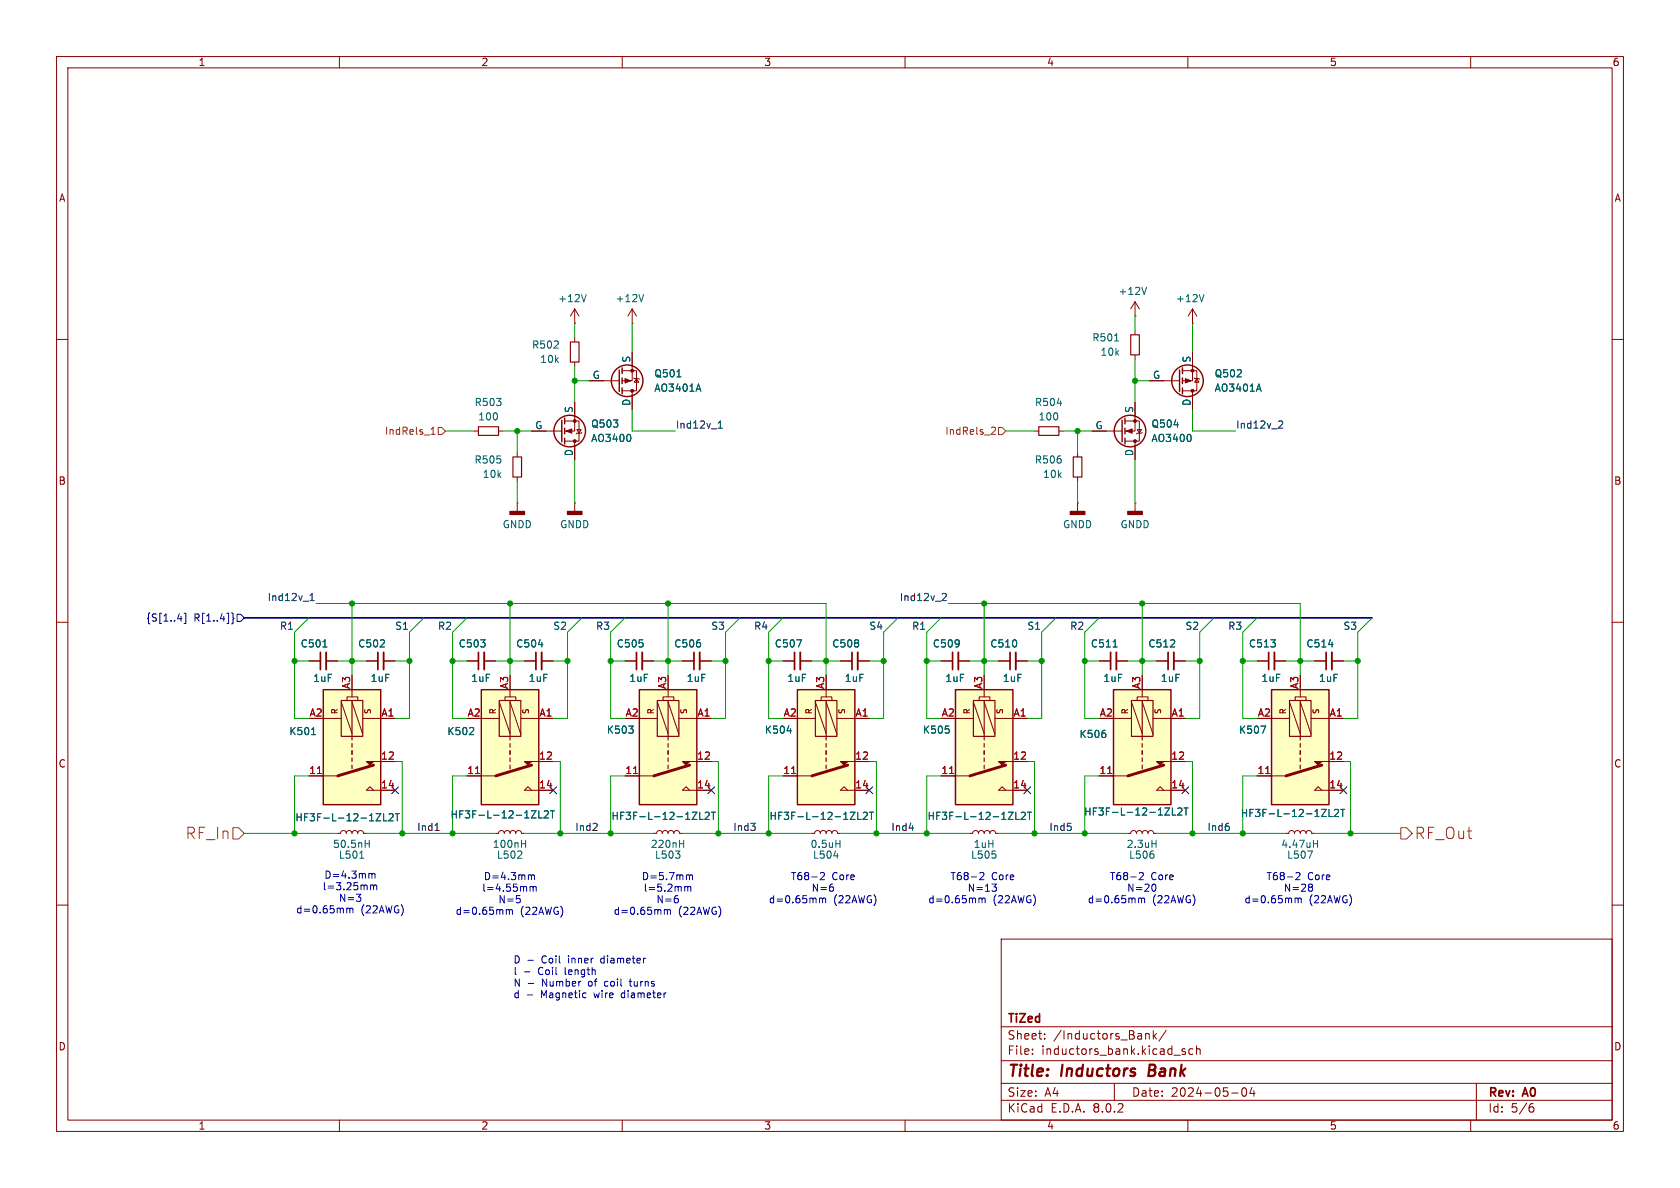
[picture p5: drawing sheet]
<svg xmlns="http://www.w3.org/2000/svg" width="297mm" height="210mm" viewBox="0 0 297 210" stroke-linecap="round" stroke-linejoin="round" font-family="sans-serif">
<g fill="none" stroke="#840000" stroke-width=".18">
<path d="M10 10h277v190h-277zM12 12h273v186h-273zM60 10v2M110 10v2M160 10v2M210 10v2M260 10v2M10 60h2M285 60h2M94 76.2h5.3M99.8 74.4h2.6v3.6h-2.6M101.6 71.1v5.1h-1.8"/>
<path d="M101.6 78v3.3M102 75.9h.7l-.3 .7zM102.9 76.5l-.2 .1h-.7l-.1 .1M182.9 76.2h.7M187.2 76.2h.8M190.5 80v.8M190.5 84.3v.8M10 110h2M148.6 116.8h2M151.6 116.8h2.1M166.4 116.8h2M169.4 116.8h2"/>
<path d="M285 110h2M10 160h2M285 160h2M177 166h108v32h-108zM60 198v2M110 198v2M160 198v2M177 194.5h108M177 191.5h108M177 187.5h108M177 181.5h108M182.5 186.3v.1"/>
<path d="M182.5 185.5v.1M184.7 183.6v.1M184.7 182.8v.1M197 191.5v3M202.6 182.8h.5l.1 .9M203.9 182.2v1.5M204 183.1l.5 .6M204.5 182.7l-.6 .6M206.2 182.1l-1.3 2M209.5 185.5l-.3-.1-.2 .2v.2l.5 .2v.3h-.5M210 198v2M210.9 185.5l-.4-.1-.3 .3v.4l.1 .2h.6"/>
<path d="M211.5 185.5l.2-.1 .4 .1 .1 .9M211.5 184.9v1.5M217.7 193.2h1.2M219.7 192.4l.2-.1a.81 .81 0 0 1 .6 .6 .81 .81 0 0 1-.3 .8l-.2 .1a.81 .81 0 0 1-.3-1.4zM221.3 192.2l-.3 1.1h.9M221.7 192.8v1M260 198v2M261 191.5v6.5M270.6 195.7h.3l.3 .3-.1 .5-.5 .1M271 195.1l-.4 .1"/>
</g>
<path d="M203.3 188.2l-.3 2h.8" fill="none" stroke="#840000" stroke-width=".4"/>
<g fill="none" stroke="#840000" stroke-width=".25">
<path d="M99.3 74.3v3.8M99.8 73.9v1M99.8 75.7v1M99.8 77.5v1"/>
<circle cx="100.7" cy="76.2" r="2.79"/>
</g>
<g fill="#840000" stroke="#840000" stroke-width=".18">
<path d="M100.1 76.2l1-.4v.8z"/>
<circle cx="101.6" cy="74.4" r=".25"/>
<circle cx="101.6" cy="78" r=".25"/>
</g>
<path d="M111.4 76.9l.1 .4-.1 .6M186.9 71.3h.8" fill="none" stroke="#006464" stroke-width=".18"/>
<path d="M183.6 75.4h3.6v1.6h-3.6zM189.7 80.8h1.6v3.5h-1.6z" fill="none" stroke="#840000" stroke-width=".2"/>
<path d="M151.6 115.3v3.1M169.4 115.3v3.1" fill="none" stroke="#840000" stroke-width=".33"/>
<path d="M150.6 115.3v3.1M168.4 115.3v3.1" fill="none" stroke="#840000" stroke-width=".3"/>
<path d="M113 121.9h10.2v20.3h-10.2z" fill="#ffffc2"/>
<path d="M84.6 75.4h3.5v1.6h-3.5zM100.8 60.5h1.6v3.5h-1.6zM90.7 80.8h1.5v3.5h-1.5zM116.2 123.8h3.8v6.4h-3.8zM118.1 123.8v7M118.1 131.4v.7M118.1 132.7v.7M118.1 134v.6M118.1 135.3v.6" fill="none" stroke="#840000" stroke-width=".2"/>
<g fill="none" stroke="#840000" stroke-width=".18">
<path d="M101.6 57.2h.1M101.6 54.6l.8 1.3M101.6 54.6v2.6M101.6 59.7v.8M101.6 54.6l-.8 1.3M111.8 57.2h.1M111.8 54.6v2.6M111.8 54.6l.7 1.3M111.8 54.6l-.8 1.3M83.8 76.2h.8M88.1 76.2h.8M101.6 64v.8"/>
<path d="M104.1 67.3h5.4M110 65.5h2.5v3.6h-2.5M111.8 62.2v5.1h-1.8M111.8 69.1v3.3M112 66.8l.1 .1h.8l.1 .2M112.5 66.9l.4 .7h-.8zM91.4 88.9h.1M91.4 80v.8M91.4 84.3v.8M91.4 88.9v1.5M101.6 88.9h.1M101.6 88.9v1.5"/>
<path d="M138.4 116.8h2.1M141.5 116.8h2M110.5 137.2h4.8M113 127h3.2M116.2 124.1l1.9 5.6M117.2 123.8v-.6h1.9v.6M118.1 121.9v1.3M118.1 124.1l1.9 5.7M120 127h5.7M120.6 134.6h5.1M121.9 139.7l-.6-.6-.7 .6h5.1M143.5 147.3h.5l.2-.3 .3-.2 .4 .2 .1 .3 .2-.3 .3-.2 .4 .2 .1 .3 .2-.3 .4-.2 .3 .2 .2 .3 .1-.3 .4-.2 .3 .2 .2 .3h.5"/>
</g>
<path d="M121.9 135.3l-6.3 1.9" fill="none" stroke="#840000" stroke-width=".51"/>
<g fill="#840000" stroke="#840000" stroke-width=".18">
<path d="M120.6 134.6h1.3l-.6 .7z"/>
<path d="M110.5 66.9l1 .4-1 .4z"/>
<circle cx="111.8" cy="65.5" r=".25"/>
<circle cx="111.8" cy="69.1" r=".25"/>
</g>
<g fill="none" stroke="#840000" stroke-width=".25">
<path d="M109.5 65.4v3.8M110 65v1M110 66.8v1M110 68.6v1M113 121.9h10.2v20.3h-10.2z"/>
<circle cx="110.9" cy="67.3" r="2.79"/>
</g>
<path d="M112 136.7h.7" fill="none" stroke="#a90000" stroke-width=".18"/>
<g fill="none" stroke="#006464" stroke-width=".18">
<path d="M103.6 52.1l-.4 1.2M113.8 52.1l-.4 1.2M119.7 66.6h.7M123.5 67.9l.4 1.3M140.8 113.1h.9l-.6 1.3M111.1 128.3h.8l-.4 .5M111.8 128.9l.1 .2-.1 .5M122.4 143.6h.8l-.8 1.3h.8M123.7 143.6v1.3h.6M124.7 143.7l.4-.1 .3 .3-.8 1h.8M125.8 143.6h.7M126.1 143.6v1.3"/>
<path d="M147.4 151.3h.8M147.8 149.1h.7M148.5 148.5v1.3"/>
</g>
<g fill="#840000" stroke="#840000" stroke-width=".25">
<path d="M90.2 90.4h2.5v.5h-2.5z"/>
<path d="M100.3 90.4h2.6v.5h-2.6z"/>
</g>
<path d="M141.5 115.3v3.1" fill="none" stroke="#840000" stroke-width=".33"/>
<path d="M140.5 115.3v3.1" fill="none" stroke="#840000" stroke-width=".3"/>
<path d="M168.9 121.9h10.2v20.3h-10.2z" fill="#ffffc2"/>
<path d="M172.1 123.8h3.8v6.4h-3.8zM174 123.8v7M174 131.4v.7M174 132.7v.7M174 134v.6M174 135.3v.6" fill="none" stroke="#840000" stroke-width=".2"/>
<g fill="none" stroke="#840000" stroke-width=".18">
<path d="M110.5 116.8h2M113.5 116.8h2.1M120.6 116.8h2.1M123.7 116.8h2M194.3 116.8h2M197.4 116.8h2M166.4 137.2h4.8M168.9 127h3.2M172.1 124.1l1.9 5.6M173.1 123.8v-.6h1.9v.6M174 121.9v1.3M174 124.1l1.9 5.7"/>
<path d="M175.9 127h5.7M176.5 134.6h5.1M177.8 139.7l-.6-.6-.7 .6h5.1M115.6 147.3h.5l.1-.3 .4-.2 .3 .2 .2 .3 .1-.3 .4-.2 .4 .2 .1 .3 .2-.3 .3-.2 .4 .2 .1 .3 .2-.3 .3-.2 .4 .2 .1 .3h.5M171.4 147.3h.6l.1-.3 .4-.2 .3 .2 .2 .3 .1-.3 .4-.2 .3 .2 .2 .3 .1-.3 .4-.2 .4 .2 .1 .3 .2-.3 .3-.2 .4 .2 .1 .3h.5"/>
</g>
<path d="M177.8 135.3l-6.4 1.9" fill="none" stroke="#840000" stroke-width=".51"/>
<path d="M176.5 134.6h1.3l-.6 .7z" fill="#840000" stroke="#840000" stroke-width=".18"/>
<path d="M168.9 121.9h10.2v20.3h-10.2z" fill="none" stroke="#840000" stroke-width=".25"/>
<path d="M167.9 136.7h.7" fill="none" stroke="#a90000" stroke-width=".18"/>
<g fill="none" stroke="#006464" stroke-width=".18">
<path d="M196.8 114.4h.7M167.2 128.3h.6M167.7 128.9l.1 .2-.1 .5M120.1 151v.6M120.1 149.1h.8M120.2 150.4l-.4 .5M120.9 148.5v1.3M176 151v.6M178.2 143.6h.9l-.9 1.3h.9M179.6 143.6v1.3h.6M180.5 143.7l.5-.1 .3 .3-.8 1h.8M181.6 143.6h.8"/>
<path d="M182 143.6v1.3"/>
</g>
<path d="M113.5 115.3v3.1M123.7 115.3v3.1M197.4 115.3v3.1" fill="none" stroke="#840000" stroke-width=".33"/>
<path d="M112.5 115.3v3.1M122.7 115.3v3.1M196.3 115.3v3.1" fill="none" stroke="#840000" stroke-width=".3"/>
<path d="M141 121.9h10.1v20.3h-10.1z" fill="#ffffc2"/>
<path d="M144.1 123.8h3.9v6.4h-3.9zM146 123.8v7M146 131.4v.7M146 132.7v.7M146 134v.6M146 135.3v.6" fill="none" stroke="#840000" stroke-width=".2"/>
<g fill="none" stroke="#840000" stroke-width=".18">
<path d="M64.8 116.8h2M67.8 116.8h2M176.5 116.8h2.1M179.6 116.8h2M138.4 137.2h4.9M141 127h3.1M144.1 124.1l1.9 5.6M145.2 123.8v-.6h1.9v.6M146 121.9v1.3M146 124.1l2 5.7M148 127h5.7M148.6 134.6h5.1"/>
<path d="M149.9 139.7l-.7-.6-.6 .6h5.1"/>
</g>
<path d="M149.9 135.3l-6.4 1.9" fill="none" stroke="#840000" stroke-width=".51"/>
<path d="M148.6 134.6h1.3l-.7 .7z" fill="#840000" stroke="#840000" stroke-width=".18"/>
<path d="M141 121.9h10.1v20.3h-10.1z" fill="none" stroke="#840000" stroke-width=".25"/>
<path d="M139.9 136.7h.8" fill="none" stroke="#a90000" stroke-width=".18"/>
<path d="M139.1 129.2h.8M150.3 143.6h.9l-.9 1.3h.9M151.6 143.6v1.3h.6M152.6 143.7l.5-.1 .2 .3-.8 1h.8M153.7 143.6h.7M154.1 143.6v1.3" fill="none" stroke="#006464" stroke-width=".18"/>
<path d="M67.8 115.3v3.1M179.6 115.3v3.1" fill="none" stroke="#840000" stroke-width=".33"/>
<path d="M66.8 115.3v3.1M178.6 115.3v3.1" fill="none" stroke="#840000" stroke-width=".3"/>
<path d="M57.1 121.9h10.2v20.3h-10.2z" fill="#ffffc2"/>
<path d="M60.3 123.8h3.8v6.4h-3.8zM62.2 123.8v7M62.2 131.4v.7M62.2 132.7v.7M62.2 134v.6M62.2 135.3v.6" fill="none" stroke="#840000" stroke-width=".2"/>
<g fill="none" stroke="#840000" stroke-width=".18">
<path d="M54.6 116.8h2M57.7 116.8h2M92.7 116.8h2M95.8 116.8h2M232.4 116.8h2M235.5 116.8h2M54.6 137.2h4.8M57.1 127h3.2M60.3 124.1l1.9 5.6M61.3 123.8v-.6h1.9v.6M62.2 121.9v1.3M62.2 124.1l1.9 5.7"/>
<path d="M64.1 127h5.7M64.8 134.6h5M66 139.7l-.6-.6-.6 .6h5M59.7 147.3h.5l.1-.3 .4-.2 .4 .2 .1 .3 .2-.3 .3-.2 .4 .2 .1 .3 .2-.3 .3-.2 .4 .2 .1 .3 .2-.3 .4-.2 .3 .2 .2 .3h.5M87.6 147.3h.5l.2-.3 .3-.2 .4 .2 .2 .3 .1-.3 .4-.2 .3 .2 .2 .3 .1-.3 .4-.2 .3 .2 .2 .3 .1-.3 .4-.2 .4 .2 .1 .3h.5"/>
</g>
<path d="M66 135.3l-6.3 1.9" fill="none" stroke="#840000" stroke-width=".51"/>
<path d="M64.8 134.6h1.2l-.6 .7z" fill="#840000" stroke="#840000" stroke-width=".18"/>
<path d="M57.1 121.9h10.2v20.3h-10.2z" fill="none" stroke="#840000" stroke-width=".25"/>
<path d="M56.1 136.7h.7" fill="none" stroke="#a90000" stroke-width=".18"/>
<g fill="none" stroke="#006464" stroke-width=".18">
<path d="M57.1 114.4h.7M95.2 113.9h.8M234.9 113.9h.8M55.1 129.9h.7M63.6 151.7h.7M64.6 149.1h.7M65.3 148.5v1.3M66.5 143.8h.8l-.8 1.3h.8M67.8 143.8v1.3h.6M68.8 144l.5-.2 .2 .4-.8 .9h.8M69.9 143.8h.7M70.2 143.8v1.3"/>
<path d="M91.5 151.7h.8M92.2 149.1h.7M92.3 150.7l-.1 .3M92.9 148.5v1.3"/>
</g>
<path d="M57.7 115.3v3.1M95.8 115.3v3.1M235.5 115.3v3.1" fill="none" stroke="#840000" stroke-width=".33"/>
<path d="M56.6 115.3v3.1M94.7 115.3v3.1M234.4 115.3v3.1" fill="none" stroke="#840000" stroke-width=".3"/>
<path d="M85.1 121.9h10.1v20.3h-10.1z" fill="#ffffc2"/>
<path d="M88.3 123.8h3.8v6.4h-3.8zM90.2 123.8v7M90.2 131.4v.7M90.2 132.7v.7M90.2 134v.6M90.2 135.3v.6" fill="none" stroke="#840000" stroke-width=".2"/>
<g fill="none" stroke="#840000" stroke-width=".18">
<path d="M190.5 88.9h.1M190.5 88.9v1.5M200.7 88.9h.1M200.7 88.9v1.5M82.5 116.8h2.1M85.6 116.8h2M222.2 116.8h2.1M225.3 116.8h2M82.5 137.2h4.9M85.1 127h3.2M88.3 124.1l1.9 5.6M89.3 123.8v-.6h1.9v.6"/>
<path d="M90.2 121.9v1.3M90.2 124.1l1.9 5.7M92.1 127h5.7M92.7 134.6h5.1M94 139.7l-.7-.6-.6 .6h5.1M199.4 147.3h.5l.1-.3 .4-.2 .4 .2 .1 .3 .2-.3 .3-.2 .4 .2 .1 .3 .2-.3 .3-.2 .4 .2 .1 .3 .2-.3 .4-.2 .3 .2 .2 .3h.5M227.3 147.3h.5l.2-.3 .3-.2 .4 .2 .2 .3 .1-.3 .4-.2 .3 .2 .2 .3 .1-.3 .4-.2 .3 .2 .2 .3 .1-.3 .4-.2 .4 .2 .1 .3h.5"/>
</g>
<path d="M94 135.3l-6.4 1.9" fill="none" stroke="#840000" stroke-width=".51"/>
<path d="M92.7 134.6h1.3l-.7 .7z" fill="#840000" stroke="#840000" stroke-width=".18"/>
<path d="M85.1 121.9h10.1v20.3h-10.1z" fill="none" stroke="#840000" stroke-width=".25"/>
<path d="M84.1 136.7h.7" fill="none" stroke="#a90000" stroke-width=".18"/>
<path d="M83.6 128.7l.1 .1v.3l-.7 .8h.7M93.9 143.3h.9l-.9 1.3h.9M95.2 143.3v1.3h.7M96.2 143.4l.5-.1 .2 .4-.7 .9h.7M97.3 143.3h.7M97.7 143.3v1.3M203.7 149.1h.7M204 151v.6M204.4 148.5v1.3M232 150.4l-.5 1.3M232.2 149.1h.7M232.9 148.5v1.3" fill="none" stroke="#006464" stroke-width=".18"/>
<path d="M85.6 115.3v3.1M225.3 115.3v3.1" fill="none" stroke="#840000" stroke-width=".33"/>
<path d="M84.6 115.3v3.1M224.3 115.3v3.1" fill="none" stroke="#840000" stroke-width=".3"/>
<g fill="#840000" stroke="#840000" stroke-width=".25">
<path d="M189.2 90.4h2.6v.5h-2.6z"/>
<path d="M199.4 90.4h2.5v.5h-2.5z"/>
</g>
<path d="M196.8 121.9h10.2v20.3h-10.2z" fill="#ffffc2"/>
<path d="M199.9 59.2h1.5v3.5h-1.5zM200 123.8h3.8v6.4h-3.8zM201.9 123.8v7M201.9 131.4v.7M201.9 132.7v.7M201.9 134v.6M201.9 135.3v.6" fill="none" stroke="#840000" stroke-width=".2"/>
<g fill="none" stroke="#840000" stroke-width=".18">
<path d="M200.7 55.9h.1M200.7 53.3v2.6M200.7 58.4v.8M200.7 53.3l.7 1.3M200.7 53.3l-.8 1.3M210.8 57.2h.1M210.8 54.6v2.6M210.8 54.6l.8 1.3M210.8 54.6l-.7 1.3M193 76.2h5.4M198.9 74.4h2.5v3.6h-2.5M200.7 71.1v5.1h-1.8"/>
<path d="M200.7 62.7v.8M200.7 78v3.3M201 75.9h.8l-.4 .7zM201.9 76.5l-.1 .1h-.8l-.1 .1M203.2 67.3h5.3M209 65.5h2.6v3.6h-2.6M210.8 62.2v5.1h-1.8M210.8 69.1v3.3M211.1 66.8l.1 .1h.8l.1 .2M211.6 66.9l.4 .7h-.8zM204.5 116.8h2M207.5 116.8h2"/>
<path d="M194.3 137.2h4.8M196.8 127h3.2M200 124.1l1.9 5.6M201 123.8v-.6h1.9v.6M201.9 121.9v1.3M201.9 124.1l1.9 5.7M203.8 127h5.7M204.5 134.6h5M205.7 139.7l-.6-.6-.6 .6h5"/>
</g>
<path d="M205.7 135.3l-6.3 1.9" fill="none" stroke="#840000" stroke-width=".51"/>
<g fill="#840000" stroke="#840000" stroke-width=".18">
<path d="M204.5 134.6h1.2l-.6 .7z"/>
<path d="M199.1 76.2l1.1-.4v.8z"/>
<path d="M209.5 66.9l1.1 .4-1.1 .4z"/>
<circle cx="200.7" cy="74.4" r=".25"/>
<circle cx="200.7" cy="78" r=".25"/>
<circle cx="210.8" cy="65.5" r=".25"/>
<circle cx="210.8" cy="69.1" r=".25"/>
</g>
<g fill="none" stroke="#840000" stroke-width=".25">
<path d="M198.4 74.3v3.8M198.9 73.9v1M198.9 75.7v1M198.9 77.5v1M208.5 65.4v3.8M209 65v1M209 66.8v1M209 68.6v1M196.8 121.9h10.2v20.3h-10.2z"/>
<circle cx="199.8" cy="76.2" r="2.79"/>
<circle cx="209.9" cy="67.3" r="2.79"/>
</g>
<path d="M195.8 136.7h.7" fill="none" stroke="#a90000" stroke-width=".18"/>
<path d="M202.7 50.8l-.4 1.3M212.9 52.1l-.5 1.2M197 60.3h.8M210.5 76.9l.1 .4-.1 .6M222.5 67.9l.5 1.3M195.4 129.6l.1 .2-.1 .5M205.9 142.8h.9l-.9 1.3h.9M207.3 142.8v1.3h.6M208.2 142.9l.5-.1 .3 .4-.8 .9h.8M209.3 142.8h.7M209.7 142.8v1.3" fill="none" stroke="#006464" stroke-width=".18"/>
<path d="M207.5 115.3v3.1" fill="none" stroke="#840000" stroke-width=".33"/>
<path d="M206.5 115.3v3.1" fill="none" stroke="#840000" stroke-width=".3"/>
<path d="M224.8 121.9h10.1v20.3h-10.1z" fill="#ffffc2"/>
<path d="M228 123.8h3.8v6.4h-3.8zM229.9 123.8v7M229.9 131.4v.7M229.9 132.7v.7M229.9 134v.6M229.9 135.3v.6" fill="none" stroke="#840000" stroke-width=".2"/>
<g fill="none" stroke="#840000" stroke-width=".18">
<path d="M94 76.2h2.5M101.6 71.1v2.6M101.6 78.7v2.6M104.1 67.3h2.6M111.8 62.2v2.6M111.8 69.9v2.5M193 76.2h2.6M200.7 71.1v2.6M200.7 78.7v2.6M203.2 67.3h2.5M210.8 62.2v2.6M210.8 69.9v2.5"/>
<path d="M54.6 116.8h2M57.7 116.8h2M64.8 116.8h2M67.8 116.8h2M82.5 116.8h2.1M85.6 116.8h2M92.7 116.8h2M95.8 116.8h2M110.5 116.8h2M113.5 116.8h2.1M120.6 116.8h2.1M123.7 116.8h2"/>
<path d="M138.4 116.8h2.1M141.5 116.8h2M148.6 116.8h2M151.6 116.8h2.1M166.4 116.8h2M169.4 116.8h2M176.5 116.8h2.1M179.6 116.8h2M194.3 116.8h2M197.4 116.8h2M204.5 116.8h2M207.5 116.8h2"/>
<path d="M222.2 116.8h2.1M225.3 116.8h2M232.4 116.8h2M235.5 116.8h2M54.6 137.2h2.5M67.3 127h2.5M67.3 134.6h2.5M67.3 139.7h2.5M82.5 137.2h2.6M95.2 127h2.6M95.2 134.6h2.6M95.2 139.7h2.6"/>
<path d="M110.5 137.2h2.5M123.2 127h2.5M123.2 134.6h2.5M123.2 139.7h2.5M138.4 137.2h2.6M151.1 127h2.6M151.1 134.6h2.6M151.1 139.7h2.6M166.4 137.2h2.5M179.1 127h2.5M179.1 134.6h2.5M179.1 139.7h2.5"/>
<path d="M194.3 137.2h2.5M207 127h2.5M207 134.6h2.5M207 139.7h2.5M222.2 137.2h4.9M224.8 127h3.2M228 124.1l1.9 5.6M229 123.8v-.6h1.9v.6M229.9 121.9v1.3M229.9 124.1l1.9 5.7M231.8 127h5.7M232.4 134.6h5.1"/>
<path d="M233.7 139.7l-.7-.6-.6 .6h5.1"/>
</g>
<path d="M233.7 135.3l-6.4 1.9" fill="none" stroke="#840000" stroke-width=".51"/>
<path d="M232.4 134.6h1.3l-.7 .7z" fill="#840000" stroke="#840000" stroke-width=".18"/>
<path d="M224.8 121.9h10.1v20.3h-10.1z" fill="none" stroke="#840000" stroke-width=".25"/>
<path d="M56.1 136.7h.7M84.1 136.7h.7M112 136.7h.7M139.9 136.7h.8M167.9 136.7h.7M195.8 136.7h.7M223.8 136.7h.7" fill="none" stroke="#a90000" stroke-width=".18"/>
<g fill="none" stroke="#006464" stroke-width=".18">
<path d="M111.4 76.9l.1 .4-.1 .6M119.7 66.6h.7M123.5 67.9l.4 1.3M210.5 76.9l.1 .4-.1 .6M222.5 67.9l.5 1.3M57.1 114.4h.7M95.2 113.9h.8M140.8 113.1h.9l-.6 1.3M196.8 114.4h.7M234.9 113.9h.8M55.1 129.9h.7M83.6 128.7l.1 .1v.3l-.7 .8h.7"/>
<path d="M111.1 128.3h.8l-.4 .5M111.8 128.9l.1 .2-.1 .5M139.1 129.2h.8M167.2 128.3h.6M167.7 128.9l.1 .2-.1 .5M195.4 129.6l.1 .2-.1 .5M222.9 128.3h.9l-.6 1.3M66.5 143.8h.8l-.8 1.3h.8M67.8 143.8v1.3h.6M68.8 144l.5-.2 .2 .4-.8 .9h.8M69.9 143.8h.7M70.2 143.8v1.3"/>
<path d="M93.9 143.3h.9l-.9 1.3h.9M95.2 143.3v1.3h.7M96.2 143.4l.5-.1 .2 .4-.7 .9h.7M97.3 143.3h.7M97.7 143.3v1.3M122.4 143.6h.8l-.8 1.3h.8M123.7 143.6v1.3h.6M124.7 143.7l.4-.1 .3 .3-.8 1h.8M125.8 143.6h.7M126.1 143.6v1.3M150.3 143.6h.9l-.9 1.3h.9M151.6 143.6v1.3h.6"/>
<path d="M152.6 143.7l.5-.1 .2 .3-.8 1h.8M153.7 143.6h.7M154.1 143.6v1.3M178.2 143.6h.9l-.9 1.3h.9M179.6 143.6v1.3h.6M180.5 143.7l.5-.1 .3 .3-.8 1h.8M181.6 143.6h.8M182 143.6v1.3M205.9 142.8h.9l-.9 1.3h.9M207.3 142.8v1.3h.6M208.2 142.9l.5-.1 .3 .4-.8 .9h.8M209.3 142.8h.7"/>
<path d="M209.7 142.8v1.3M233.6 143.1h.9l-.9 1.2h.9M234.9 143.1v1.2h.7M235.9 143.2l.5-.1 .2 .3-.7 .9h.7M237 143.1h.7M237.4 143.1v1.2"/>
</g>
<path d="M76.2 76.8h.7M76.2 75.9l.4-.4v1.3M77.5 75.6h.6l.6 .6-.6 .6h-.6zM175.5 75.5l.4 .1 .1 .3-.8 .9h.8M176.5 75.6h.7l.6 .6-.6 .6h-.7zM41.2 146.3h1l1 1-1 1h-1zM247.6 146.3h1.1l1 1-1 1h-1.1z" fill="none" stroke="#725600" stroke-width=".18"/>
<g fill="none" stroke="#000084" stroke-width=".18">
<path d="M31.4 109.4h.8M32 109v.8M32.5 108.4h.4v1.8h-.4M41 108.3l.2 .2v.6l.2 .2-.2 .2v.6l-.2 .2M41.9 108.6h.6l.7 .6-.7 .7h-.6zM69.2 139.1l1.3 1.2M70.5 139.1l-1.3 1.2M97.2 139.1l1.2 1.2M98.4 139.1l-1.2 1.2M125.1 139.1l1.2 1.2M126.3 139.1l-1.2 1.2M153.1 139.1l1.2 1.2"/>
<path d="M154.3 139.1l-1.2 1.2M181 139.1l1.2 1.2M182.2 139.1l-1.2 1.2M208.9 139.1l1.3 1.2M210.2 139.1l-1.3 1.2M236.9 139.1l1.2 1.2M238.1 139.1l-1.2 1.2"/>
</g>
<path d="M127 75.7h.7M127 74.8l.3-.4v1.3M226.2 74.4l.4 .1 .2 .3-.8 .9h.8M54.8 106.2h.7M54.8 105.3l.4-.4v1.3M166.8 104.9l.4 .1 .1 .3-.8 .9h.8M76.9 146.8h.7M160.7 146.4h.8" fill="none" stroke="#0f0f0f" stroke-width=".18"/>
<g fill="none" stroke="#0000c2" stroke-width=".18">
<path d="M63.7 158.6l.1 .2-.1 .5M63.8 158.1l-.4 .5M65.4 154.4l.4 .2M65.5 156.4v.9M65.5 156.6l.4-.2 .2 .2M65.8 154.6l.1-.2 .3 .1 .1 .8M65.8 154.6v.7M66.1 156.6l.1-.2 .3 .1 .1 .8M66.1 156.6v.7M91.7 158.8l.3 .2v.4l-.3 .2M93.6 154.7l.3 .1M93.7 156.7v.8"/>
<path d="M93.7 156.8l.4-.1 .2 .2M93.9 154.8l.2-.1h.3l.1 .8M93.9 154.8v.7M94.3 156.9l.1-.2 .3 .1 .1 .7M94.3 156.9v.6M119.7 158.8l.2 .2v.4l-.2 .2M121 156.8l.4-.1 .2 .2M121 156.7v.8M121.5 154.7l.4 .1M121.6 156.9l.2-.2 .3 .1v.7M121.6 156.9v.6M121.9 154.8l.2-.1h.3v.8"/>
<path d="M121.9 154.8v.7M144.9 158.9l.3-.1 .2 .1M144.9 158.8v.8M145 154.4l.5-.2 .3 .4-.8 .9h.8M145.4 158.9l.2-.1h.3l.1 .8M145.4 158.9v.7M147.1 156.8l.3 .2v.3l-.3 .3M173.1 158.9l.3-.1 .2 .1M173.1 158.8v.8M173.2 154.4l.5-.2 .2 .4-.7 .9h.7M173.6 158.9l.2-.1h.3l.1 .8M173.6 158.9v.7"/>
<path d="M176.2 156.3l-.5 .5 .4 .1 .1 .4-.3 .3h-.3M201.3 158.9l.3-.1 .2 .1M201.3 158.8v.8M201.4 154.4l.5-.2 .2 .4-.7 .9h.7M201.8 158.9l.2-.1h.3l.1 .8M201.8 158.9v.7M204.2 156.4a.68 .68 0 0 1-.3 1.2M229 158.8v.8M229 158.9l.3-.1 .2 .1M229.1 154.4l.5-.2 .2 .4-.8 .9h.8M229.5 158.9l.2-.1h.3v.8M229.5 158.9v.7"/>
<path d="M231.6 156.8h.2M231.8 156.8l.2 .3v.2l-.2 .3h-.2M232 156.4v.2l-.2 .2M61.3 160.5v.9M61.3 160.7l.4-.2 .2 .2M61.9 160.7l.1-.2 .3 .1 .1 .8M61.9 160.7v.7M89.5 160.8v.8M89.5 160.9l.4-.1 .1 .2M90 161l.2-.2 .3 .1 .1 .7M90 161v.6M92.7 171.8h1"/>
<path d="M93.2 175.9h1M93.3 169.8h1M93.4 173.8h.9M103.5 175.5l.1 .1M103.6 176.3l-.1 .1M111.2 173.5h.5M111.4 173.1l.1 1.2M117.4 160.9l.4-.1 .2 .2M117.4 160.8v.8M118 161l.2-.2 .3 .1v.7M118 161v.6"/>
</g>
<path d="M43.2 109.2h199.4" fill="none" stroke="#000084" stroke-width=".3"/>
<g fill="none" stroke="#009600" stroke-width=".18">
<path d="M101.6 57.2v2.5M111.8 57.2v5M200.7 55.9v2.5M210.8 57.2v5M78.7 76.2h5.1M88.9 76.2h5.1M91.4 76.2v3.8M101.6 67.3h2.5M101.6 64.8v6.3M111.8 72.4v3.8h7.6M177.8 76.2h5.1M188 76.2h5"/>
<path d="M190.5 76.2v3.8M200.7 63.5v7.6M200.7 67.3h2.5M210.8 72.4v3.8h7.6M91.4 85.1v3.8M101.6 81.3v7.6M190.5 85.1v3.8M200.7 81.3v7.6M52.1 116.8h2.5M54.6 109.2l-2.5 2.6v15.2h2.5M55.9 106.7h90.1v12.7M59.7 116.8h5.1"/>
<path d="M62.2 106.7v12.7M69.8 116.8h2.6M74.9 109.2l-2.5 2.6v15.2h-2.6M80 116.8h2.5M82.5 109.2l-2.5 2.6v15.2h2.5M87.6 116.8h5.1M90.2 106.7v12.7M97.8 116.8h2.5M102.9 109.2l-2.6 2.6v15.2h-2.5M107.9 116.8h2.6M110.5 109.2l-2.6 2.6v15.2h2.6M115.6 116.8h5"/>
<path d="M118.1 106.7v12.7M125.7 116.8h2.6M130.8 109.2l-2.5 2.6v15.2h-2.6M135.9 116.8h2.5M138.4 109.2l-2.5 2.6v15.2h2.5M143.5 116.8h5.1M153.7 116.8h2.5M158.7 109.2l-2.5 2.6v15.2h-2.5M163.8 116.8h2.6M166.4 109.2l-2.6 2.6v15.2h2.6M167.6 106.7h62.3v12.7M171.4 116.8h5.1"/>
<path d="M174 106.7v12.7M181.6 116.8h2.5M186.7 109.2l-2.6 2.6v15.2h-2.5M191.8 116.8h2.5M194.3 109.2l-2.5 2.6v15.2h2.5M199.4 116.8h5.1M201.9 106.7v12.7M209.5 116.8h2.6M214.6 109.2l-2.5 2.6v15.2h-2.6M219.7 116.8h2.5M222.2 109.2l-2.5 2.6v15.2h2.5M227.3 116.8h5.1"/>
<path d="M237.5 116.8h2.5M242.6 109.2l-2.6 2.6v15.2h-2.5M54.6 137.2h-2.5v10.1M69.8 134.6h1.3v12.7M82.5 137.2h-2.5v10.1M97.8 134.6h1.3v12.7M110.5 137.2h-2.6v10.1M125.7 134.6h1.3v12.7M138.4 137.2h-2.5v10.1M153.7 134.6h1.2v12.7M166.4 137.2h-2.6v10.1M181.6 134.6h1.3v12.7"/>
<path d="M194.3 137.2h-2.5v10.1M209.5 134.6h1.3v12.7M222.2 137.2h-2.5v10.1M237.5 134.6h1.3v12.7M43.2 147.3h16.5M64.8 147.3h22.8M92.7 147.3h22.9M120.6 147.3h22.9M148.6 147.3h22.8M176.5 147.3h22.9M204.5 147.3h22.8M232.4 147.3h15.2"/>
</g>
<g fill="#009600" stroke="#009600" stroke-width=".18">
<circle cx="201.9" cy="116.8" r=".46"/>
<circle cx="201.9" cy="106.7" r=".46"/>
<circle cx="229.9" cy="116.8" r=".46"/>
<circle cx="200.7" cy="67.3" r=".46"/>
<circle cx="190.5" cy="76.2" r=".46"/>
<circle cx="100.3" cy="116.8" r=".46"/>
<circle cx="107.9" cy="116.8" r=".46"/>
<circle cx="135.9" cy="147.3" r=".46"/>
<circle cx="135.9" cy="116.8" r=".46"/>
<circle cx="127" cy="147.3" r=".46"/>
<circle cx="128.3" cy="116.8" r=".46"/>
<circle cx="52.1" cy="147.3" r=".46"/>
<circle cx="52.1" cy="116.8" r=".46"/>
<circle cx="62.2" cy="116.8" r=".46"/>
<circle cx="72.4" cy="116.8" r=".46"/>
<circle cx="62.2" cy="106.7" r=".46"/>
<circle cx="174" cy="116.8" r=".46"/>
<circle cx="163.8" cy="116.8" r=".46"/>
<circle cx="184.1" cy="116.8" r=".46"/>
<circle cx="191.8" cy="147.3" r=".46"/>
<circle cx="163.8" cy="147.3" r=".46"/>
<circle cx="191.8" cy="116.8" r=".46"/>
<circle cx="182.9" cy="147.3" r=".46"/>
<circle cx="90.2" cy="106.7" r=".46"/>
<circle cx="118.1" cy="116.8" r=".46"/>
<circle cx="101.6" cy="67.3" r=".46"/>
<circle cx="91.4" cy="76.2" r=".46"/>
<circle cx="118.1" cy="106.7" r=".46"/>
<circle cx="146" cy="116.8" r=".46"/>
<circle cx="156.2" cy="116.8" r=".46"/>
<circle cx="154.9" cy="147.3" r=".46"/>
<circle cx="174" cy="106.7" r=".46"/>
<circle cx="240" cy="116.8" r=".46"/>
<circle cx="219.7" cy="147.3" r=".46"/>
<circle cx="238.8" cy="147.3" r=".46"/>
<circle cx="219.7" cy="116.8" r=".46"/>
<circle cx="212.1" cy="116.8" r=".46"/>
<circle cx="210.8" cy="147.3" r=".46"/>
<circle cx="71.1" cy="147.3" r=".46"/>
<circle cx="80" cy="147.3" r=".46"/>
<circle cx="80" cy="116.8" r=".46"/>
<circle cx="99.1" cy="147.3" r=".46"/>
<circle cx="90.2" cy="116.8" r=".46"/>
<circle cx="107.9" cy="147.3" r=".46"/>
</g>
<g font-size="2.8" fill="#725600">
<text x="32.8" y="148.6">RF_In</text>
<text x="250" y="148.6">RF_Out</text>
</g>
<g font-size="2.8" fill="#840000">
<text x="178" y="190.9">Title:</text>
<text x="187.7" y="190.9">Inductors</text>
<text x="203.9" y="190.9">Bank</text>
</g>
<g font-size="2.1" fill="#840000">
<text x="178" y="184">Sheet:</text>
<text x="178" y="181.2">TiZed</text>
<text x="186.2" y="184">/Inductors_Bank/</text>
<text x="178" y="186.7">File:</text>
<text x="184.1" y="186.7">inductors_bank.kicad_sch</text>
<text x="178" y="196.9">KiCad</text>
<text x="178" y="194.1">Size:</text>
<text x="184.7" y="194.1">A4</text>
<text x="185.7" y="196.9">E.D.A.</text>
<text x="193.3" y="196.9">8.0.2</text>
<text x="200" y="194.1">Date:</text>
<text x="207" y="194.1">2024-05-04</text>
<text x="263" y="194.3">Rev:</text>
<text x="263" y="196.9">Id:</text>
<text x="267.1" y="196.9">5/6</text>
<text x="269.4" y="194.3">A0</text>
</g>
<g font-size="1.8" fill="#840000">
<text x="35" y="11.9">1</text>
<text x="85" y="11.9">2</text>
<text x="135" y="11.9">3</text>
<text x="185" y="11.9">4</text>
<text x="235" y="11.9">5</text>
<text x="285" y="11.9">6</text>
<text x="10.3" y="35.9">A</text>
<text x="285.3" y="35.9">A</text>
<text x="10.3" y="85.9">B</text>
<text x="285.3" y="85.9">B</text>
<text x="10.3" y="135.9">C</text>
<text x="285.3" y="135.9">C</text>
<text x="10.3" y="185.9">D</text>
<text x="285.3" y="185.9">D</text>
<text x="35" y="199.9">1</text>
<text x="85" y="199.9">2</text>
<text x="135" y="199.9">3</text>
<text x="185" y="199.9">4</text>
<text x="235" y="199.9">5</text>
<text x="285" y="199.9">6</text>
</g>
<g font-size="1.8" fill="#006464">
<text x="98.6" y="53.6">+12V</text>
<text x="108.7" y="53.6">+12V</text>
<text x="197.6" y="52.3">+12V</text>
<text x="207.8" y="53.6">+12V</text>
<text x="93.9" y="61.8">R502</text>
<text x="95.4" y="64.4">10k</text>
<text x="111.5" y="64.2" transform="rotate(-90 111.5 64.2)">S</text>
<text x="193" y="60.6">R501</text>
<text x="194.5" y="63.1">10k</text>
<text x="210.6" y="64.2" transform="rotate(-90 210.6 64.2)">S</text>
<text x="83.8" y="72">R503</text>
<text x="104.7" y="67.1">G</text>
<text x="111.5" y="71.9" transform="rotate(-90 111.5 71.9)">D</text>
<text x="115.6" y="69.4">AO3401A</text>
<text x="115.6" y="66.9">Q501</text>
<text x="182.9" y="72">R504</text>
<text x="203.7" y="67.1">G</text>
<text x="210.6" y="71.9" transform="rotate(-90 210.6 71.9)">D</text>
<text x="214.6" y="69.4">AO3401A</text>
<text x="214.6" y="66.9">Q502</text>
<text x="84.4" y="74.5">100</text>
<text x="94.5" y="75.9">G</text>
<text x="101.3" y="73.1" transform="rotate(-90 101.3 73.1)">S</text>
<text x="104.4" y="75.8">Q503</text>
<text x="183.5" y="74.5">100</text>
<text x="193.6" y="75.9">G</text>
<text x="200.4" y="73.1" transform="rotate(-90 200.4 73.1)">S</text>
<text x="203.5" y="75.8">Q504</text>
<text x="83.8" y="82.1">R505</text>
<text x="101.3" y="80.7" transform="rotate(-90 101.3 80.7)">D</text>
<text x="104.4" y="78.3">AO3400</text>
<text x="182.8" y="82.1">R506</text>
<text x="200.4" y="80.7" transform="rotate(-90 200.4 80.7)">D</text>
<text x="203.5" y="78.3">AO3400</text>
<text x="85.2" y="84.7">10k</text>
<text x="184.3" y="84.7">10k</text>
<text x="88.8" y="93.6">GNDD</text>
<text x="98.9" y="93.6">GNDD</text>
<text x="187.8" y="93.6">GNDD</text>
<text x="198" y="93.6">GNDD</text>
<text x="53.1" y="114.7">C501</text>
<text x="63.2" y="114.7">C502</text>
<text x="81" y="114.7">C503</text>
<text x="91.2" y="114.7">C504</text>
<text x="108.9" y="114.7">C505</text>
<text x="119.1" y="114.7">C506</text>
<text x="136.9" y="114.7">C507</text>
<text x="147" y="114.7">C508</text>
<text x="164.8" y="114.7">C509</text>
<text x="175" y="114.7">C510</text>
<text x="192.8" y="114.7">C511</text>
<text x="202.9" y="114.7">C512</text>
<text x="220.7" y="114.7">C513</text>
<text x="230.9" y="114.7">C514</text>
<text x="55.3" y="120.8">1uF</text>
<text x="65.4" y="120.8">1uF</text>
<text x="83.2" y="120.8">1uF</text>
<text x="93.4" y="120.8">1uF</text>
<text x="111.1" y="120.8">1uF</text>
<text x="121.3" y="120.8">1uF</text>
<text x="139.1" y="120.8">1uF</text>
<text x="149.2" y="120.8">1uF</text>
<text x="167" y="120.8">1uF</text>
<text x="177.2" y="120.8">1uF</text>
<text x="195" y="120.8">1uF</text>
<text x="205.1" y="120.8">1uF</text>
<text x="222.9" y="120.8">1uF</text>
<text x="233.1" y="120.8">1uF</text>
<text x="51" y="130.1">K501</text>
<text x="79" y="130.1">K502</text>
<text x="107.2" y="129.9">K503</text>
<text x="135.1" y="129.9">K504</text>
<text x="163.1" y="129.9">K505</text>
<text x="190.7" y="130.7">K506</text>
<text x="218.9" y="129.9">K507</text>
<text x="52.1" y="145.4">HF3F-L-12-1ZL2T</text>
<text x="79.5" y="144.9">HF3F-L-12-1ZL2T</text>
<text x="108" y="145.1">HF3F-L-12-1ZL2T</text>
<text x="135.9" y="145.1">HF3F-L-12-1ZL2T</text>
<text x="163.9" y="145.1">HF3F-L-12-1ZL2T</text>
<text x="191.6" y="144.4">HF3F-L-12-1ZL2T</text>
<text x="219.2" y="144.6">HF3F-L-12-1ZL2T</text>
<text x="58.8" y="150.1">50.5nH</text>
<text x="59.8" y="152">L501</text>
<text x="87" y="150.1">100nH</text>
<text x="87.7" y="152">L502</text>
<text x="115" y="150.1">220nH</text>
<text x="115.7" y="152">L503</text>
<text x="143.2" y="150.1">0.5uH</text>
<text x="143.6" y="152">L504</text>
<text x="171.6" y="152">L505</text>
<text x="172" y="150.1">1uH</text>
<text x="199.1" y="150.1">2.3uH</text>
<text x="199.5" y="152">L506</text>
<text x="226.4" y="150.1">4.47uH</text>
<text x="227.4" y="152">L507</text>
</g>
<g font-size="1.8" fill="#725600">
<text x="67.9" y="77.1">IndRels_1</text>
<text x="167" y="77.1">IndRels_2</text>
</g>
<g font-size="1.8" fill="#0f0f0f">
<text x="119.4" y="75.9">Ind12v_1</text>
<text x="218.4" y="75.9">Ind12v_2</text>
<text x="47.2" y="106.3">Ind12v_1</text>
<text x="159" y="106.3">Ind12v_2</text>
<text x="49.4" y="111.4">R1</text>
<text x="69.8" y="111.4">S1</text>
<text x="77.3" y="111.4">R2</text>
<text x="97.7" y="111.4">S2</text>
<text x="105.3" y="111.4">R3</text>
<text x="125.6" y="111.4">S3</text>
<text x="133.2" y="111.4">R4</text>
<text x="153.6" y="111.4">S4</text>
<text x="161.1" y="111.4">R1</text>
<text x="181.5" y="111.4">S1</text>
<text x="189.1" y="111.4">R2</text>
<text x="209.5" y="111.4">S2</text>
<text x="217" y="111.4">R3</text>
<text x="237.4" y="111.4">S3</text>
<text x="73.7" y="147">Ind1</text>
<text x="101.6" y="147">Ind2</text>
<text x="129.5" y="147">Ind3</text>
<text x="157.5" y="147">Ind4</text>
<text x="185.4" y="147">Ind5</text>
<text x="213.4" y="147">Ind6</text>
</g>
<g font-size="1.8" fill="#000084">
<text x="25.7" y="110.1">{S[1..4]</text>
<text x="34.3" y="110.1">R[1..4]}</text>
</g>
<g font-size="1.8" fill="#a90000">
<text x="62" y="121.9" transform="rotate(-90 62 121.9)">A3</text>
<text x="89.9" y="121.9" transform="rotate(-90 89.9 121.9)">A3</text>
<text x="117.9" y="121.9" transform="rotate(-90 117.9 121.9)">A3</text>
<text x="145.8" y="121.9" transform="rotate(-90 145.8 121.9)">A3</text>
<text x="173.7" y="121.9" transform="rotate(-90 173.7 121.9)">A3</text>
<text x="201.7" y="121.9" transform="rotate(-90 201.7 121.9)">A3</text>
<text x="229.6" y="121.9" transform="rotate(-90 229.6 121.9)">A3</text>
<text x="54.6" y="126.7">A2</text>
<text x="67.3" y="126.7">A1</text>
<text x="82.6" y="126.7">A2</text>
<text x="95.3" y="126.7">A1</text>
<text x="110.5" y="126.7">A2</text>
<text x="123.2" y="126.7">A1</text>
<text x="138.4" y="126.7">A2</text>
<text x="151.1" y="126.7">A1</text>
<text x="166.4" y="126.7">A2</text>
<text x="179.1" y="126.7">A1</text>
<text x="194.3" y="126.7">A2</text>
<text x="207" y="126.7">A1</text>
<text x="222.3" y="126.7">A2</text>
<text x="235" y="126.7">A1</text>
<text x="54.6" y="136.9">11</text>
<text x="67.3" y="134.4">12</text>
<text x="82.5" y="136.9">11</text>
<text x="95.2" y="134.4">12</text>
<text x="110.4" y="136.9">11</text>
<text x="123.1" y="134.4">12</text>
<text x="138.4" y="136.9">11</text>
<text x="151.1" y="134.4">12</text>
<text x="166.3" y="136.9">11</text>
<text x="179" y="134.4">12</text>
<text x="194.3" y="136.9">11</text>
<text x="207" y="134.4">12</text>
<text x="222.2" y="136.9">11</text>
<text x="234.9" y="134.4">12</text>
<text x="67.3" y="139.4">14</text>
<text x="95.2" y="139.4">14</text>
<text x="123.1" y="139.4">14</text>
<text x="151.1" y="139.4">14</text>
<text x="179" y="139.4">14</text>
<text x="207" y="139.4">14</text>
<text x="234.9" y="139.4">14</text>
</g>
<g font-size="1.8" fill="#0000c2">
<text x="57.2" y="155.5">D=4.3mm</text>
<text x="85.4" y="155.8">D=4.3mm</text>
<text x="113.4" y="155.8">D=5.7mm</text>
<text x="139.7" y="155.8">T68-2</text>
<text x="147.1" y="155.8">Core</text>
<text x="167.9" y="155.8">T68-2</text>
<text x="175.3" y="155.8">Core</text>
<text x="196.1" y="155.8">T68-2</text>
<text x="203.5" y="155.8">Core</text>
<text x="223.8" y="155.8">T68-2</text>
<text x="231.1" y="155.8">Core</text>
<text x="52.3" y="161.7">d=0.65mm</text>
<text x="56.9" y="157.6">l=3.25mm</text>
<text x="59.8" y="159.6">N=3</text>
<text x="63.8" y="161.7">(22AWG)</text>
<text x="80.5" y="161.9">d=0.65mm</text>
<text x="85.1" y="157.8">l=4.55mm</text>
<text x="88" y="159.9">N=5</text>
<text x="92" y="161.9">(22AWG)</text>
<text x="108.4" y="161.9">d=0.65mm</text>
<text x="113.7" y="157.8">l=5.2mm</text>
<text x="116" y="159.9">N=6</text>
<text x="119.9" y="161.9">(22AWG)</text>
<text x="135.8" y="159.9">d=0.65mm</text>
<text x="143.4" y="157.8">N=6</text>
<text x="147.3" y="159.9">(22AWG)</text>
<text x="164" y="159.9">d=0.65mm</text>
<text x="171" y="157.8">N=13</text>
<text x="175.5" y="159.9">(22AWG)</text>
<text x="192.2" y="159.9">d=0.65mm</text>
<text x="199.2" y="157.8">N=20</text>
<text x="203.7" y="159.9">(22AWG)</text>
<text x="219.9" y="159.9">d=0.65mm</text>
<text x="226.9" y="157.8">N=28</text>
<text x="231.4" y="159.9">(22AWG)</text>
<text x="90.7" y="170.5">D -</text>
<text x="90.7" y="172.6">l</text>
<text x="95.3" y="172.6">Coil</text>
<text x="95.9" y="170.5">Coil</text>
<text x="100.1" y="172.6">length</text>
<text x="100.7" y="170.5">inner</text>
<text x="106.7" y="170.5">diameter</text>
<text x="90.7" y="174.6">N -</text>
<text x="90.7" y="176.7">d</text>
<text x="95.7" y="176.7">Magnetic</text>
<text x="95.9" y="174.6">Number</text>
<text x="104.3" y="174.6">of</text>
<text x="105.3" y="176.7">wire</text>
<text x="107.3" y="174.6">coil</text>
<text x="110.3" y="176.7">diameter</text>
<text x="112" y="174.6">turns</text>
</g>
<g font-size="1.4" fill="#840000">
<text x="59.9" y="126.4" transform="rotate(-90 59.9 126.4)">R</text>
<text x="65.8" y="126.3" transform="rotate(-90 65.8 126.3)">S</text>
<text x="87.9" y="126.4" transform="rotate(-90 87.9 126.4)">R</text>
<text x="93.7" y="126.3" transform="rotate(-90 93.7 126.3)">S</text>
<text x="115.8" y="126.4" transform="rotate(-90 115.8 126.4)">R</text>
<text x="121.6" y="126.3" transform="rotate(-90 121.6 126.3)">S</text>
<text x="143.7" y="126.4" transform="rotate(-90 143.7 126.4)">R</text>
<text x="149.6" y="126.3" transform="rotate(-90 149.6 126.3)">S</text>
<text x="171.7" y="126.4" transform="rotate(-90 171.7 126.4)">R</text>
<text x="177.5" y="126.3" transform="rotate(-90 177.5 126.3)">S</text>
<text x="199.6" y="126.4" transform="rotate(-90 199.6 126.4)">R</text>
<text x="205.5" y="126.3" transform="rotate(-90 205.5 126.3)">S</text>
<text x="227.6" y="126.4" transform="rotate(-90 227.6 126.4)">R</text>
<text x="233.4" y="126.3" transform="rotate(-90 233.4 126.3)">S</text>
</g>
</svg>
